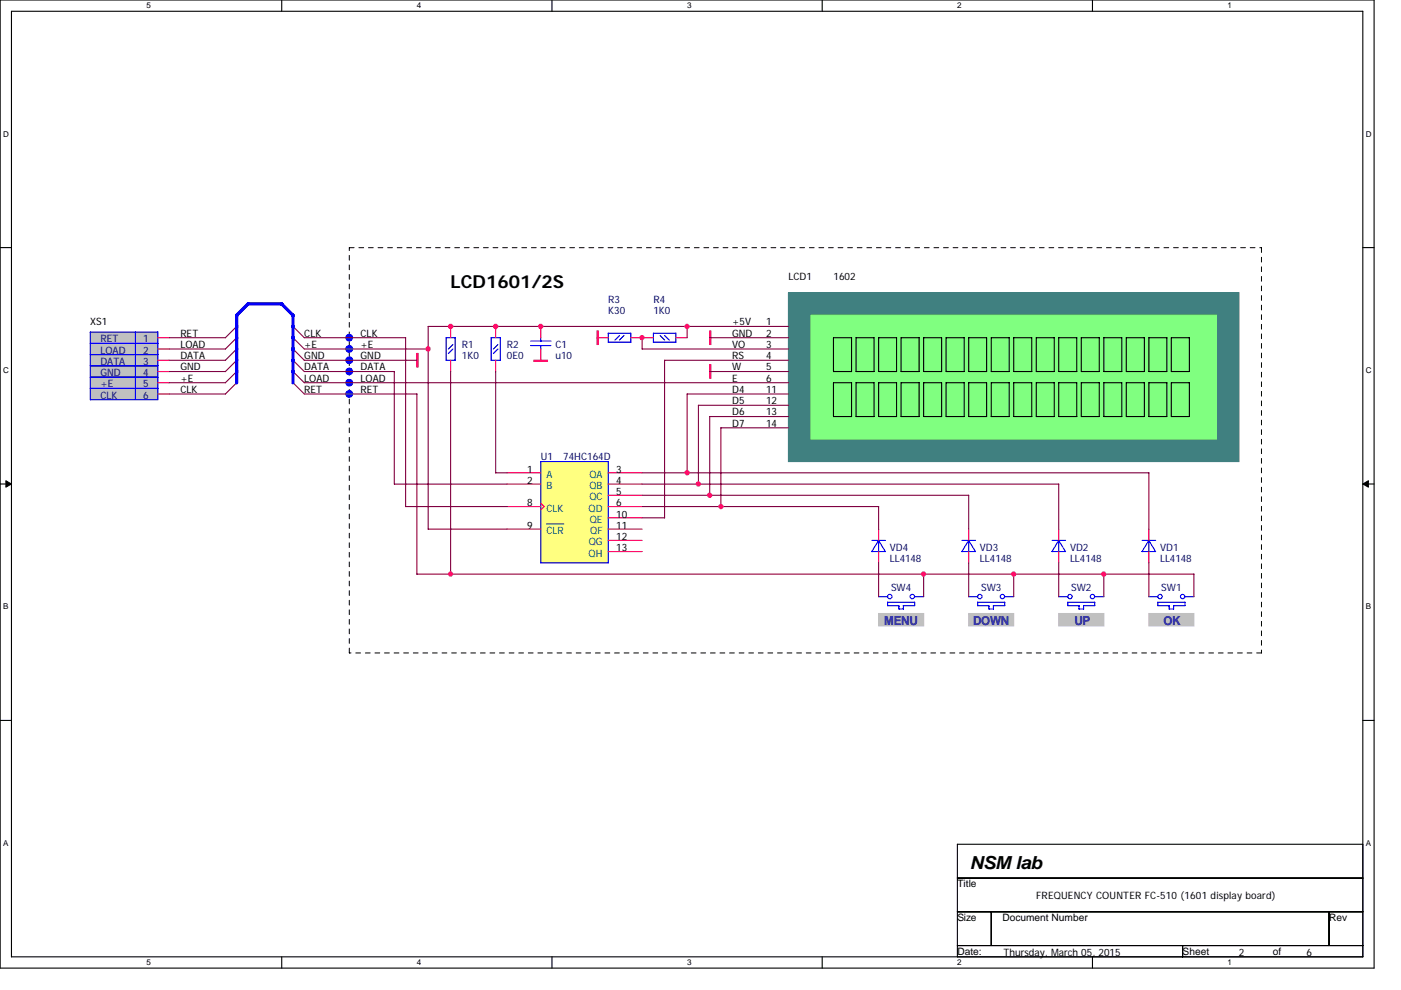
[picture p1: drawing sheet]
<svg xmlns="http://www.w3.org/2000/svg" width="297mm" height="210mm" viewBox="0 0 297 210" stroke-linecap="round" stroke-linejoin="round" font-family="sans-serif">
<path d="M0 0h291.3v205.3h-291.3zM2.4 2.4h286.5v200.5h-286.5z" fill="none" stroke="#000" stroke-width=".23"/>
<g fill="#fff">
<path d="M31.1 .3h.9v1.8h-.9z"/>
<path d="M31.1 203.2h.9v1.9h-.9z"/>
</g>
<path d="M59.7 0v2.4M59.7 202.9v2.4" fill="none" stroke="#000" stroke-width=".23"/>
<g fill="#fff">
<path d="M88.4 .3h.9v1.8h-.9z"/>
<path d="M88.4 203.2h.9v1.9h-.9z"/>
</g>
<path d="M117 0v2.4M117 202.9v2.4" fill="none" stroke="#000" stroke-width=".23"/>
<g fill="#fff">
<path d="M145.7 .3h.9v1.8h-.9z"/>
<path d="M145.7 203.2h.9v1.9h-.9z"/>
</g>
<path d="M174.3 0v2.4M174.3 202.9v2.4" fill="none" stroke="#000" stroke-width=".23"/>
<g fill="#fff">
<path d="M203 .3h.9v1.8h-.9z"/>
<path d="M203 203.2h.9v1.9h-.9z"/>
</g>
<path d="M231.6 0v2.4M231.6 202.9v2.4" fill="none" stroke="#000" stroke-width=".23"/>
<g fill="#fff">
<path d="M260.3 .3h.9v1.8h-.9z"/>
<path d="M260.3 203.2h.9v1.9h-.9z"/>
<path d="M.7 27.5h1.2v1.8h-1.2z"/>
<path d="M289.6 27.5h1.2v1.8h-1.2z"/>
<path d="M.7 77.6h1.2v1.9h-1.2z"/>
<path d="M289.6 77.6h1.2v1.9h-1.2z"/>
</g>
<path d="M0 52.5h2.4M288.9 52.5h2.4" fill="none" stroke="#000" stroke-width=".23"/>
<g fill="#fff">
<path d="M.7 127.7h1.1v1.9h-1.1z"/>
<path d="M289.6 127.7h1.1v1.9h-1.1z"/>
</g>
<path d="M0 102.7h2.4M288.9 102.7h2.4" fill="none" stroke="#000" stroke-width=".23"/>
<path d="M1.2 102l1.2 .7-1.2 .6zM288.9 102.7l1.2-.7v1.3z" fill="#000" stroke="#000" stroke-width=".21"/>
<g fill="#fff">
<path d="M.6 177.9h1.2v1.8h-1.2z"/>
<path d="M289.5 177.9h1.2v1.8h-1.2z"/>
</g>
<g fill="none" stroke="#000" stroke-width=".23">
<path d="M176.7 71.6h3.8v7.2h-3.8zM181.5 71.6h3.8v7.2h-3.8zM186.3 71.6h3.8v7.2h-3.8zM191 71.6h3.9v7.2h-3.9zM195.8 71.6h3.8v7.2h-3.8zM200.6 71.6h3.8v7.2h-3.8zM205.4 71.6h3.8v7.2h-3.8zM210.2 71.6h3.8v7.2h-3.8zM214.9 71.6h3.9v7.2h-3.9zM219.7 71.6h3.8v7.2h-3.8zM224.5 71.6h3.8v7.2h-3.8zM229.3 71.6h3.8v7.2h-3.8z"/>
<path d="M234 71.6h3.8v7.2h-3.8zM238.8 71.6h3.8v7.2h-3.8zM243.6 71.6h3.8v7.2h-3.8zM248.3 71.6h3.9v7.2h-3.9zM176.7 81.2h3.8v7.1h-3.8zM181.5 81.2h3.8v7.1h-3.8zM186.3 81.2h3.8v7.1h-3.8zM191 81.2h3.9v7.1h-3.9zM195.8 81.2h3.8v7.1h-3.8zM200.6 81.2h3.8v7.1h-3.8zM205.4 81.2h3.8v7.1h-3.8zM210.2 81.2h3.8v7.1h-3.8z"/>
<path d="M214.9 81.2h3.9v7.1h-3.9zM219.7 81.2h3.8v7.1h-3.8zM224.5 81.2h3.8v7.1h-3.8zM229.3 81.2h3.8v7.1h-3.8zM234 81.2h3.8v7.1h-3.8zM238.8 81.2h3.8v7.1h-3.8zM243.6 81.2h3.8v7.1h-3.8zM248.3 81.2h3.9v7.1h-3.9zM0 152.8h2.4M288.9 152.8h2.4M203 179.1h85.9v23.8h-85.9zM203 186.2h85.9"/>
<path d="M203 193.4h85.9M210.2 193.4v7.2M281.8 193.4v7.2M203 200.6h85.9M250.7 200.6v2.3"/>
</g>
<g fill="#c0c0c0" stroke="#c0c0c0" stroke-width=".23">
<path d="M243.6 130.1h9.5v2.7h-9.5z" fill-rule="evenodd"/>
<path d="M205.4 130.1h9.5v2.7h-9.5z" fill-rule="evenodd"/>
<path d="M19.2 70.4h14.3v14.4h-14.3z" fill-rule="evenodd"/>
<path d="M224.5 130.1h9.5v2.7h-9.5z" fill-rule="evenodd"/>
<path d="M186.3 130.1h9.5v2.7h-9.5z" fill-rule="evenodd"/>
</g>
<path d="M74.1 52.5h193.4M267.5 52.5v86M74.1 138.5v-86M267.5 138.5h-193.4" fill="none" stroke="#000" stroke-width=".21" stroke-dasharray="1 1 1 1 1 1 1 1"/>
<path d="M114.7 97.9h14.3v21.5h-14.3z" fill-rule="evenodd" fill="#ffff80" stroke="#ffff80" stroke-width=".23"/>
<path d="M167.2 62.1h95.5v35.8h-95.5z" fill-rule="evenodd" fill="#408080" stroke="#408080" stroke-width=".23"/>
<path d="M172 66.9h85.9v26.2h-85.9z" fill-rule="evenodd" fill="#80ff80" stroke="#80ff80" stroke-width=".23"/>
<g fill="#f00" stroke="#f00" stroke-width=".23">
<path d="M88.4 75h.2v2.8h-.2z" fill-rule="evenodd"/>
<path d="M150.5 70.2h.2v2.9h-.2z" fill-rule="evenodd"/>
<path d="M150.5 77.4h.2v2.8h-.2z" fill-rule="evenodd"/>
<path d="M126.6 70.2h.2v2.9h-.2z" fill-rule="evenodd"/>
<path d="M113.2 76.4h2.9v.2h-2.9z" fill-rule="evenodd"/>
</g>
<g fill="#00f" stroke="#00f" stroke-width=".23">
<circle cx="74" cy="76.4" r=".71"/>
<circle cx="74" cy="81.2" r=".71"/>
<circle cx="74" cy="78.8" r=".71"/>
<circle cx="74" cy="74" r=".71"/>
<circle cx="74" cy="71.6" r=".71"/>
<circle cx="74" cy="83.6" r=".71"/>
</g>
<g fill="none" stroke="#00f" stroke-width=".23">
<path d="M19.1 80h14.4M19.1 77.6h14.4M19.1 72.8h14.4M19.1 75.2h14.4M28.7 70.4v14.4M94.6 76.4h1.9v-4.8h-1.9v4.8M96 74l-.9 1M96 73.1l-.9 .9M104.1 76.4h2v-4.8h-2v4.8M105.6 74l-1 1M105.6 73.1l-1 .9M112.5 72.3h4.3"/>
<path d="M112.5 73.3h4.3M114.7 71.6v.8M114.7 73.3v.7M129 72.6h4.8M131.4 71.2l-1 .9M132.3 71.2l-1 .9M133.7 72.6v-1.9h-4.8l.1 1.9M138.5 72.6h4.8M140 71.2l.9 .9M140.9 71.2l1 .9M143.3 70.7v1.9M143.3 70.7h-4.8v1.9"/>
<path d="M19.1 82.4h14.4M19.2 84.8h14.3M33.5 84.8v-14.4h-14.4l.1 14.4M114.7 97.9h14.3v21.5h-14.3zM184.8 117h2.9M184.8 114.6h2.9M186.3 114.6l1.4 2.4M186.3 114.6v2.4M186.3 114.6l-1.5 2.4M203.9 114.6h2.9M205.4 114.6l1.4 2.4h-2.9M205.4 117v-2.4l-1.5 2.4"/>
<path d="M223.1 114.6h2.8M224.4 114.6l1.5 2.4h-2.8M224.5 117v-2.4l-1.5 2.4M242.1 117h2.9M242.1 114.6h2.9M243.6 114.6l1.4 2.4M243.6 114.6v2.4M243.6 114.6l-1.5 2.4M186.3 126.6h1.9M190.6 129.2h.9M190.6 128.5h-2.4v-.8h5.7v.8h-2.4M190.6 128.4v.8"/>
<path d="M191.5 128.5v.7M193.9 126.6h2M205.4 126.6h1.9M207.3 128.5h2.4M207.3 128.5v-.8h5.7v.8h-2.4M209.7 129.2h.9M209.7 128.4v.8M210.6 128.5v.7M213 126.6h1.9M224.4 126.6h2M228.8 128.5h-2.4v-.8h5.7v.8h-2.4v.7M228.8 128.4l-.1 .8h1"/>
<path d="M232.1 126.6h2M243.6 126.6h1.9M247.9 129.2h.9M247.9 128.5h-2.4v-.8h5.7v.8h-2.4M247.9 128.4v.8M248.8 128.5v.7M251.2 126.6h2"/>
<circle cx="188.7" cy="126.5" r=".47"/>
<circle cx="193.4" cy="126.5" r=".47"/>
<circle cx="207.7" cy="126.5" r=".47"/>
<circle cx="212.5" cy="126.5" r=".47"/>
<circle cx="226.9" cy="126.5" r=".47"/>
<circle cx="231.6" cy="126.5" r=".47"/>
<circle cx="245.9" cy="126.5" r=".47"/>
<circle cx="250.7" cy="126.5" r=".47"/>
</g>
<g fill="none" stroke="#f00" stroke-width=".23">
<path d="M33.5 71.6h2.4M33.5 78.8h2.4M33.5 74h2.4M33.5 76.4h2.4M95.5 69.2v2.4M95.5 76.4v2.4M105.1 69.2v2.4M105.1 76.4v2.4M114.7 69.2v2.4M114.7 74v2.4M126.6 71.6h2.4M133.7 71.6h4.8"/>
<path d="M143.3 71.6h2.4M33.5 83.6h2.4M33.5 81.2h2.4M107.5 107.4h7.2M107.5 112.2h7.2M107.5 100.3h7.2M107.5 102.7h7.2M114.7 106.7l.7 .7-.7 .8M129 107.4h7.1M129 112.2h7.1M129 100.3h7.1M129 102.7h7.1"/>
<path d="M129 105.1h7.1M129 109.8h7.1M129 114.6h7.1M129 117h7.1M186.3 112.2v2.4M186.3 117v2.4M205.4 112.2v2.4M205.4 117v2.4M224.5 112.2v2.4M224.5 117v2.4M243.6 112.2v2.4M243.6 117v2.4"/>
</g>
<path d="M115.8 111.1h3.7" fill="none" stroke="#004080" stroke-width=".21"/>
<g fill="none" stroke="#800040" stroke-width=".23">
<path d="M35.9 71.6h11.9M35.9 78.8h11.9M35.9 76.4h11.9M35.9 74h11.9M50.2 76.4l-2.4 2.4M50.2 74l-2.4 2.4M50.2 78.8l-2.4 2.4M50.2 69.2l-2.4 2.4M50.2 71.6l-2.4 2.4M62.1 76.4l2.4 2.4h19.1M62.1 69.2l2.4 2.4h21.5M62.1 74l2.4 2.4h23.9"/>
<path d="M62.1 71.6l2.4 2.4h26.3M62.1 78.8l2.4 2.4h102.7M83.6 78.8v23.9M86 71.6v35.8h21.5M95.5 78.8v43M105.1 78.8v21.5h2.4M136.1 74h31.1M136.1 71.6v2.4M145.7 69.2v2.4M150.5 71.6h16.7M150.5 78.8h16.7M167.2 76.4h-26.3v33.5"/>
<path d="M167.2 69.2h-76.4v43M35.9 83.6h11.9M35.9 81.2h11.9M50.2 81.2l-2.4 2.4M62.1 81.2l2.4 2.4h23.9v38.2M167.2 83.6h-21.5v16.7M167.2 90.7h-14.4v16.8M167.2 88.3h-16.7v16.8M167.2 86h-19.1v16.7M83.6 102.7h23.9M90.8 112.2h16.7M136.1 102.7h88.4v9.5"/>
<path d="M136.1 105.1h69.3v7.1M136.1 107.4h50.2M136.1 109.8h4.8M136.1 100.3h107.5M186.3 107.4v4.8M186.3 119.4v7.2M205.4 119.4v7.2M224.5 119.4v7.2M243.6 100.3v11.9M243.6 119.4v7.2M88.4 121.8h164.8l-.1 4.8M195.8 121.8v4.8"/>
<path d="M214.9 121.8v4.8M234 121.8v4.8"/>
</g>
<path d="M50.2 66.9l2.4-2.4h7.1l2.4 2.4M50.2 66.9v14.3M62.1 66.9v14.3" fill="none" stroke="#00f" stroke-width=".7"/>
<g fill="#f0f" stroke="#f0f" stroke-width=".23">
<circle cx="152.8" cy="107.4" r=".47"/>
<circle cx="90.8" cy="74" r=".47"/>
<circle cx="150.4" cy="105" r=".47"/>
<circle cx="148.1" cy="102.7" r=".47"/>
<circle cx="195.8" cy="121.8" r=".47"/>
<circle cx="95.5" cy="121.8" r=".47"/>
<circle cx="145.7" cy="100.3" r=".47"/>
<circle cx="114.6" cy="69.2" r=".47"/>
<circle cx="136.1" cy="71.6" r=".47"/>
<circle cx="95.5" cy="69.2" r=".47"/>
<circle cx="105.1" cy="69.2" r=".47"/>
<circle cx="145.7" cy="69.2" r=".47"/>
<circle cx="214.9" cy="121.8" r=".47"/>
<circle cx="234" cy="121.8" r=".47"/>
</g>
<g font-size="3.8">
<text x="95.5" y="61.1">LCD1601/2S</text>
<text x="205.6" y="184.3">NSM lab</text>
</g>
<g font-size="2.6" fill="#000080">
<text x="187.5" y="132.6">MENU</text>
<text x="206.3" y="132.6">DOWN</text>
<text x="227.8" y="132.6">UP</text>
<text x="246.7" y="132.6">OK</text>
</g>
<g font-size="2.2">
<text x="167.2" y="59.5">LCD1</text>
<text x="176.7" y="59.5">1602</text>
<text x="19.2" y="69">XS1</text>
<text x="38.2" y="71.4">RET</text>
<text x="64.5" y="71.4">CLK</text>
<text x="76.5" y="71.4">CLK</text>
<text x="155.2" y="71.4">GND</text>
<text x="155.2" y="69">+5V</text>
<text x="162.4" y="69">1</text>
<text x="162.4" y="71.4">2</text>
<text x="38.2" y="76.2">DATA</text>
<text x="38.2" y="73.8">LOAD</text>
<text x="64.5" y="73.8">+E</text>
<text x="64.5" y="76.2">GND</text>
<text x="76.5" y="73.8">+E</text>
<text x="76.5" y="76.2">GND</text>
<text x="155.2" y="76.2">RS</text>
<text x="155.2" y="73.8">VO</text>
<text x="162.4" y="73.8">3</text>
<text x="162.4" y="76.2">4</text>
<text x="38.2" y="83.3">CLK</text>
<text x="38.2" y="78.6">GND</text>
<text x="38.2" y="81">+E</text>
<text x="64.5" y="78.6">DATA</text>
<text x="64.5" y="81">LOAD</text>
<text x="64.5" y="83.3">RET</text>
<text x="76.5" y="78.6">DATA</text>
<text x="76.5" y="81">LOAD</text>
<text x="76.5" y="83.3">RET</text>
<text x="155.2" y="81">E</text>
<text x="155.2" y="83.3">D4</text>
<text x="155.2" y="78.6">W</text>
<text x="162.4" y="83.3">11</text>
<text x="162.4" y="81">6</text>
<text x="162.4" y="78.6">5</text>
<text x="155.2" y="85.7">D5</text>
<text x="155.2" y="88.1">D6</text>
<text x="162.4" y="85.7">12</text>
<text x="162.4" y="88.1">13</text>
<text x="155.2" y="90.5">D7</text>
<text x="162.4" y="90.5">14</text>
<text x="111.8" y="100.3">1</text>
<text x="130.6" y="100.3">3</text>
<text x="111.8" y="107.4">8</text>
<text x="111.8" y="102.7">2</text>
<text x="130.6" y="102.7">4</text>
<text x="130.6" y="105">5</text>
<text x="130.6" y="107.4">6</text>
<text x="111.8" y="112.2">9</text>
<text x="130.6" y="109.8">10</text>
<text x="130.6" y="112.2">11</text>
<text x="130.6" y="114.6">12</text>
<text x="130.6" y="117">13</text>
<text x="203" y="188.2">Title</text>
<text x="219.7" y="190.8">FREQUENCY COUNTER FC-510 (1601 display board)</text>
<text x="203" y="195.3">Size</text>
<text x="212.5" y="195.3">Document Number</text>
<text x="281.8" y="195.3">Rev</text>
<text x="203" y="202.5">Date:</text>
<text x="212.8" y="202.7">Thursday, March 05, 2015</text>
<text x="250.7" y="202.5">Sheet</text>
<text x="262.7" y="202.7">2</text>
<text x="269.9" y="202.5">of</text>
<text x="277" y="202.7">6</text>
</g>
<g font-size="2.2" fill="#000080">
<text x="129" y="64.2">R3</text>
<text x="138.5" y="64.2">R4</text>
<text x="129" y="66.6">K30</text>
<text x="138.5" y="66.6">1K0</text>
<text x="21.3" y="72.6">RET</text>
<text x="21.3" y="75">LOAD</text>
<text x="21.3" y="77.4">DATA</text>
<text x="30.4" y="72.6">1</text>
<text x="30.4" y="75">2</text>
<text x="30.4" y="77.4">3</text>
<text x="97.9" y="73.8">R1</text>
<text x="97.9" y="76.2">1K0</text>
<text x="107.5" y="73.8">R2</text>
<text x="107.5" y="76.2">0E0</text>
<text x="117.7" y="73.8">C1</text>
<text x="117.7" y="76.2">u10</text>
<text x="21.3" y="79.8">GND</text>
<text x="21.3" y="82.1">+E</text>
<text x="30.4" y="79.8">4</text>
<text x="30.4" y="82.1">5</text>
<text x="21.3" y="84.5">CLK</text>
<text x="30.4" y="84.5">6</text>
<text x="114.7" y="97.7">U1</text>
<text x="119.4" y="97.7">74HC164D</text>
<text x="188.7" y="116.8">VD4</text>
<text x="188.7" y="119.1">LL4148</text>
<text x="207.8" y="116.8">VD3</text>
<text x="207.8" y="119.1">LL4148</text>
<text x="226.9" y="116.8">VD2</text>
<text x="226.9" y="119.1">LL4148</text>
<text x="246" y="116.8">VD1</text>
<text x="246" y="119.1">LL4148</text>
<text x="188.9" y="125.4">SW4</text>
<text x="208" y="125.4">SW3</text>
<text x="227.1" y="125.4">SW2</text>
<text x="246.2" y="125.4">SW1</text>
</g>
<g font-size="2.2" fill="#004080">
<text x="115.8" y="101.4">A</text>
<text x="125" y="101.4">QA</text>
<text x="115.8" y="103.8">B</text>
<text x="125" y="106.1">QC</text>
<text x="125" y="103.8">QB</text>
<text x="115.8" y="108.5">CLK</text>
<text x="115.8" y="113.3">CLR</text>
<text x="124.8" y="108.5">QD</text>
<text x="125.1" y="110.9">QE</text>
<text x="125.1" y="113.3">QF</text>
<text x="124.8" y="118.1">QH</text>
<text x="124.8" y="115.7">QG</text>
</g>
<g font-size="1.7">
<text x="31.1" y="1.8">5</text>
<text x="88.4" y="1.8">4</text>
<text x="145.7" y="1.8">3</text>
<text x="203" y="1.8">2</text>
<text x="260.3" y="1.8">1</text>
<text x=".7" y="29">D</text>
<text x="289.6" y="29">D</text>
<text x=".7" y="79.1">C</text>
<text x="289.6" y="79.1">C</text>
<text x=".7" y="129.2">B</text>
<text x="289.6" y="129.2">B</text>
<text x=".7" y="179.4">A</text>
<text x="289.6" y="179.4">A</text>
<text x="31.1" y="204.7">5</text>
<text x="88.4" y="204.7">4</text>
<text x="145.7" y="204.7">3</text>
<text x="203" y="204.7">2</text>
<text x="260.3" y="204.7">1</text>
</g>
</svg>
